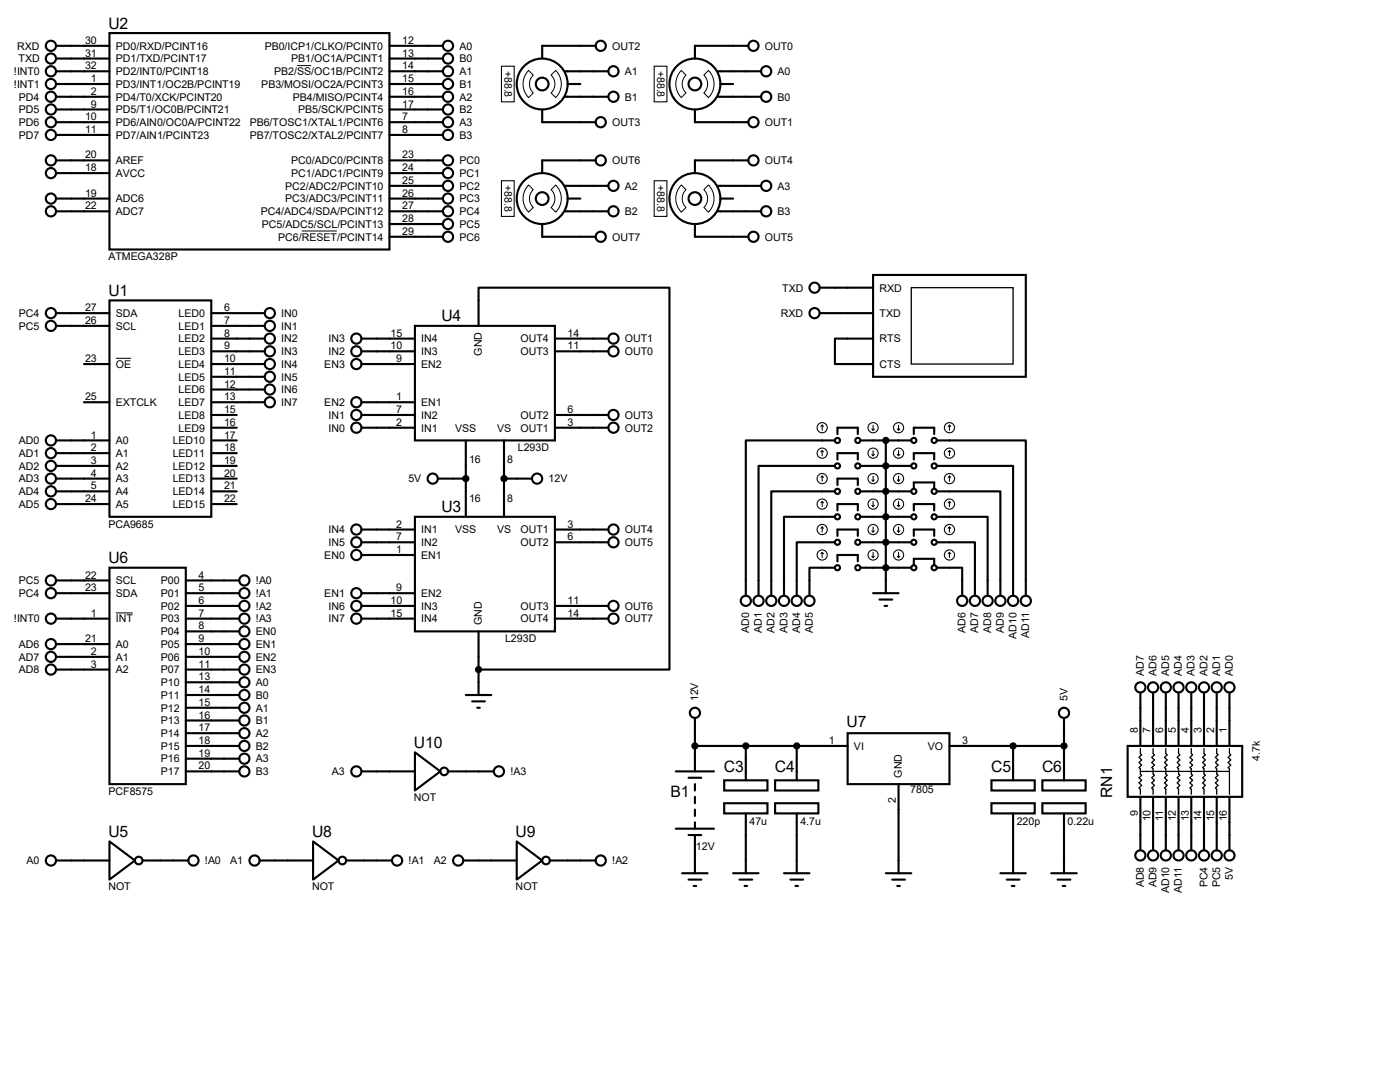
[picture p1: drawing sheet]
<svg xmlns="http://www.w3.org/2000/svg" width="279mm" height="216mm" viewBox="0 0 279 216" stroke-linecap="round" stroke-linejoin="round" font-family="sans-serif">
<g fill="none" stroke="#000" stroke-width=".42">
<path d="M11.2 9.1h10.6M11.2 14.2h10.6M11.2 19.3h10.6M11.2 16.8h10.6M11.2 11.7h10.6M21.8 6.6h55.9v43.2h-55.9zM77.7 9.1h10.7M77.7 14.2h10.7M77.7 19.3h10.7M77.7 16.8h10.7M77.7 11.7h10.7M112.8 14.2h8.6"/>
<path d="M112.8 19.3h8.6M113.3 16.8h2.5M118.9 9.1h-10.7v2.6M143.3 14.2h8.6M143.3 19.3h8.6M143.8 16.8h2.5M149.4 9.1h-10.7v2.6M11.2 32h10.6M11.2 24.4h10.6M11.2 21.8h10.6M11.2 34.5h10.6M11.2 26.9h10.6"/>
<path d="M11.2 39.6h10.6M77.7 32h10.7M77.7 24.4h10.7M77.7 37.1h10.7M77.7 21.8h10.7M77.7 34.5h10.7M77.7 26.9h10.7M77.7 39.6h10.7M108.2 21.8v2.6h10.7M112.8 37.1h8.6M113.3 39.6h2.5M118.9 32h-10.7v2.5"/>
<path d="M138.7 21.8v2.6h10.7M143.3 37.1h8.6M143.8 39.6h2.5M149.4 32h-10.7v2.5M11.2 42.2h10.6M21.8 59.9h20.4v43.2h-20.4zM77.7 47.2h10.7M77.7 42.2h10.7M77.7 44.7h10.7M108.2 44.7v2.5h10.7M112.8 42.2h8.6M138.7 44.7v2.5h10.7"/>
<path d="M143.3 42.2h8.6M163.6 57.4h10.6M174.2 54.9h30.5v20.3h-30.5zM11.2 65h10.6M11.2 62.5h10.6M16.8 72.6h5M42.2 70.1h10.6M42.2 67.6h10.6M42.2 72.6h10.6M42.2 65h10.6M42.2 62.5h10.6M42.2 75.2h10.6"/>
<path d="M42.2 77.7h10.6M72.1 70.1h10.7M72.1 67.6h10.7M72.1 72.6h10.7M82.8 65h27.9v22.9h-27.9zM95.5 65v-7.6h38.1v76.2h-38.1M110.7 70.1h10.7M110.7 67.6h10.7M163.6 62.5h10.6M174.2 67.6h-7.6v5h7.6M11.2 95.5h10.6M11.2 87.9h10.6"/>
<path d="M11.2 90.4h10.6M11.2 93h10.6M11.2 98h10.6M16.8 80.3h5M42.2 85.3h5M42.2 82.8h5M42.2 80.3h10.6M42.2 95.5h5M42.2 87.9h5M42.2 90.4h5M42.2 93h5M42.2 98h5"/>
<path d="M72.1 85.3h10.7M72.1 82.8h10.7M72.1 80.3h10.7M87.4 95.5h5.6M93 87.9v15.2M100.6 95.5h5.6M100.6 87.9v15.2M110.7 85.3h10.7M110.7 82.8h10.7M166.6 98h-12.7v20.9M166.6 93h-15.2v25.9M166.6 87.9h-17.8v31"/>
<path d="M167.1 86.6v-1.3h4.1v1.3M167.1 96.8v-1.3h4.1v1.3M167.1 91.7v-1.3h4.1v1.3M171.7 87.9h10.2M171.7 93h10.2M171.7 98h10.2M176.8 87.9v30.5M182.4 86.6v-1.3h4v1.3M182.4 91.7v-1.3h4v1.3M182.4 97.5v-1.2h4v1.2M186.9 98h12.7v20.9M186.9 93h15.3v25.9"/>
<path d="M186.9 87.9h17.8v31M11.2 118.4h10.6M11.2 100.6h10.6M11.2 115.8h10.6M21.8 113.3h15.3v43.2h-15.3zM37.1 118.4h10.7M37.1 115.8h10.7M42.2 100.6h5M72.1 108.2h10.7M72.1 105.7h10.7M72.1 110.7h10.7M72.1 118.4h10.7"/>
<path d="M82.8 103.1h27.9v22.9h-27.9zM110.7 108.2h10.7M110.7 105.7h10.7M166.6 113.3h-5.1v5.6M166.6 108.2h-7.6v10.7M166.6 103.1h-10.1v15.8M167.1 106.9v-1.2h4.1v1.2M167.1 112v-1.3h4.1v1.3M167.1 101.9v-1.3h4.1v1.3M171.7 113.3h10.2M171.7 108.2h10.2M171.7 103.1h10.2"/>
<path d="M174.2 118.4h5.1M175.5 119.6h2.6M182.4 106.9v-1.2h4v1.2M182.4 101.9v-1.3h4v1.3M182.4 112.8v-1.3h4v1.3M186.9 113.3h5.1v5.6M186.9 108.2h7.7v10.7M186.9 103.1h10.2v15.8M11.2 123.4h10.6M11.2 128.5h10.6M11.2 131.1h10.6M11.2 133.6h10.6"/>
<path d="M37.1 120.9h10.7M37.1 123.4h10.7M37.1 128.5h10.7M37.1 131.1h10.7M37.1 133.6h10.7M37.1 126h10.7M37.1 136.1h10.7M37.1 138.7h10.7M72.1 120.9h10.7M72.1 123.4h10.7M93 138.7h5M94.2 140h2.6"/>
<path d="M95.5 126v12.7M110.7 120.9h10.7M110.7 123.4h10.7M176.5 120.9h.5M227.6 138.2v10.6M230.1 138.2v10.6M232.7 138.2v10.6M235.2 138.2v10.6M237.7 138.2v10.6M240.3 138.2v10.6M242.8 138.2v10.6M245.4 138.2v10.6"/>
<path d="M37.1 148.8h10.7M37.1 141.2h10.7M37.1 143.8h10.7M37.1 146.3h10.7M37.1 151.4h10.7M37.1 153.9h10.7M72.1 153.9h10.7M82.8 150.1l5.1 3.8-5.1 3.8zM89.4 153.9h9.2M95.2 141.2h.6M134.9 153.9h7.6M137.4 155.2h2.6"/>
<path d="M138.7 148.8h30.5M138.7 143.3v10.6M138.7 156.5v1.2M138.7 159v1.3M144.5 155.7h8.7v2h-8.7zM148.8 148.8v6.9M154.7 155.7h8.6v2h-8.6zM159 148.8v6.9M169.2 146.3h20.3v10.2h-20.3zM179.3 156.5v17.7M189.5 148.8h22.8M197.9 155.7h8.6v2h-8.6z"/>
<path d="M202.2 148.8v6.9M208 155.7h8.7v2h-8.7zM212.3 143.3v12.4M225 148.8h22.9v10.2h-22.9zM227.6 159v10.7M230.1 159v10.7M232.7 159v10.7M235.2 159v10.7M237.7 159v10.7M240.3 159v10.7M242.8 159v10.7M245.4 159v10.7"/>
<path d="M11.2 171.7h10.6M21.8 167.9l5.1 3.8-5.1 3.8zM28.4 171.7h9.2M51.8 171.7h10.7M62.5 167.9l5.1 3.8-5.1 3.8zM69.1 171.7h9.1M92.5 171.7h10.6M103.1 167.9l5.1 3.8-5.1 3.8zM109.7 171.7h9.2M134.9 165.4h7.6M136.1 174.2h5.1M137.4 175.5h2.6"/>
<path d="M137.4 166.6h2.6M138.4 176.8h.5M138.7 161.5v1.3M138.7 164.1v1.3M138.7 166.6v7.6M144.5 160.3h8.7v2h-8.7zM146.3 174.2h5.1M147.6 175.5h2.5M148.6 176.8h.5M148.8 162.3v11.9M154.7 160.3h8.6v2h-8.6zM156.5 174.2h5"/>
<path d="M157.7 175.5h2.6M158.7 176.8h.6M159 162.3v11.9M176.8 174.2h5.1M178.1 175.5h2.5M179.1 176.8h.5M197.9 160.3h8.6v2h-8.6zM199.6 174.2h5.1M200.9 175.5h2.6M201.9 176.8h.5M202.2 162.3v11.9M208 160.3h8.7v2h-8.7z"/>
<path d="M209.8 174.2h5.1M211.1 175.5h2.5M212.1 176.8h.5M212.3 162.3v11.9"/>
<circle cx="10.2" cy="14.2" r="1.02"/>
<circle cx="10.2" cy="19.3" r="1.02"/>
<circle cx="10.2" cy="9.1" r="1.02"/>
<circle cx="10.2" cy="11.7" r="1.02"/>
<circle cx="10.2" cy="16.8" r="1.02"/>
<circle cx="89.4" cy="9.1" r="1.02"/>
<circle cx="89.4" cy="11.7" r="1.02"/>
<circle cx="89.4" cy="14.2" r="1.02"/>
<circle cx="89.4" cy="16.8" r="1.02"/>
<circle cx="89.4" cy="19.3" r="1.02"/>
<circle cx="108.2" cy="16.8" r="5.1"/>
<circle cx="108.2" cy="16.8" r="1.27"/>
<circle cx="119.9" cy="9.1" r="1.02"/>
<circle cx="122.4" cy="14.2" r="1.02"/>
<circle cx="122.4" cy="19.3" r="1.02"/>
<circle cx="138.7" cy="16.8" r="5.1"/>
<circle cx="138.7" cy="16.8" r="1.27"/>
<circle cx="150.4" cy="9.1" r="1.02"/>
<circle cx="152.9" cy="14.2" r="1.02"/>
<circle cx="152.9" cy="19.3" r="1.02"/>
<circle cx="10.2" cy="32" r="1.02"/>
<circle cx="10.2" cy="34.5" r="1.02"/>
<circle cx="10.2" cy="39.6" r="1.02"/>
<circle cx="10.2" cy="21.8" r="1.02"/>
<circle cx="10.2" cy="24.4" r="1.02"/>
<circle cx="10.2" cy="26.9" r="1.02"/>
<circle cx="89.4" cy="21.8" r="1.02"/>
<circle cx="89.4" cy="24.4" r="1.02"/>
<circle cx="89.4" cy="34.5" r="1.02"/>
<circle cx="89.4" cy="32" r="1.02"/>
<circle cx="89.4" cy="39.6" r="1.02"/>
<circle cx="89.4" cy="37.1" r="1.02"/>
<circle cx="89.4" cy="26.9" r="1.02"/>
<circle cx="108.2" cy="39.6" r="5.1"/>
<circle cx="108.2" cy="39.6" r="1.27"/>
<circle cx="119.9" cy="24.4" r="1.02"/>
<circle cx="119.9" cy="32" r="1.02"/>
<circle cx="122.4" cy="37.1" r="1.02"/>
<circle cx="138.7" cy="39.6" r="5.1"/>
<circle cx="138.7" cy="39.6" r="1.27"/>
<circle cx="150.4" cy="32" r="1.02"/>
<circle cx="150.4" cy="24.4" r="1.02"/>
<circle cx="152.9" cy="37.1" r="1.02"/>
<circle cx="10.2" cy="42.2" r="1.02"/>
<circle cx="89.4" cy="44.7" r="1.02"/>
<circle cx="89.4" cy="47.2" r="1.02"/>
<circle cx="89.4" cy="42.2" r="1.02"/>
<circle cx="119.9" cy="47.2" r="1.02"/>
<circle cx="122.4" cy="42.2" r="1.02"/>
<circle cx="150.4" cy="47.2" r="1.02"/>
<circle cx="152.9" cy="42.2" r="1.02"/>
<circle cx="162.6" cy="57.4" r="1.02"/>
<circle cx="10.2" cy="62.5" r="1.02"/>
<circle cx="10.2" cy="65" r="1.02"/>
<circle cx="53.8" cy="72.6" r="1.02"/>
<circle cx="53.8" cy="75.2" r="1.02"/>
<circle cx="53.8" cy="65" r="1.02"/>
<circle cx="53.8" cy="67.6" r="1.02"/>
<circle cx="53.8" cy="70.1" r="1.02"/>
<circle cx="53.8" cy="77.7" r="1.02"/>
<circle cx="53.8" cy="62.5" r="1.02"/>
<circle cx="71.1" cy="72.6" r="1.02"/>
<circle cx="71.1" cy="67.6" r="1.02"/>
<circle cx="71.1" cy="70.1" r="1.02"/>
<circle cx="122.4" cy="67.6" r="1.02"/>
<circle cx="122.4" cy="70.1" r="1.02"/>
<circle cx="162.6" cy="62.5" r="1.02"/>
<circle cx="10.2" cy="98" r="1.02"/>
<circle cx="10.2" cy="95.5" r="1.02"/>
<circle cx="10.2" cy="90.4" r="1.02"/>
<circle cx="10.2" cy="93" r="1.02"/>
<circle cx="10.2" cy="87.9" r="1.02"/>
<circle cx="53.8" cy="80.3" r="1.02"/>
<circle cx="71.1" cy="85.3" r="1.02"/>
<circle cx="71.1" cy="80.3" r="1.02"/>
<circle cx="71.1" cy="82.8" r="1.02"/>
<circle cx="86.4" cy="95.5" r="1.02"/>
<circle cx="107.2" cy="95.5" r="1.02"/>
<circle cx="122.4" cy="85.3" r="1.02"/>
<circle cx="122.4" cy="82.8" r="1.02"/>
<circle cx="167.1" cy="98" r=".51"/>
<circle cx="167.1" cy="87.9" r=".51"/>
<circle cx="167.1" cy="93" r=".51"/>
<circle cx="171.2" cy="93" r=".51"/>
<circle cx="171.2" cy="87.9" r=".51"/>
<circle cx="171.2" cy="98" r=".51"/>
<circle cx="182.4" cy="93" r=".51"/>
<circle cx="182.4" cy="87.9" r=".51"/>
<circle cx="182.4" cy="98" r=".51"/>
<circle cx="186.4" cy="87.9" r=".51"/>
<circle cx="186.4" cy="98" r=".51"/>
<circle cx="186.4" cy="93" r=".51"/>
<circle cx="10.2" cy="118.4" r="1.02"/>
<circle cx="10.2" cy="115.8" r="1.02"/>
<circle cx="10.2" cy="100.6" r="1.02"/>
<circle cx="48.8" cy="115.8" r="1.02"/>
<circle cx="48.8" cy="118.4" r="1.02"/>
<circle cx="71.1" cy="105.7" r="1.02"/>
<circle cx="71.1" cy="110.7" r="1.02"/>
<circle cx="71.1" cy="118.4" r="1.02"/>
<circle cx="71.1" cy="108.2" r="1.02"/>
<circle cx="122.4" cy="105.7" r="1.02"/>
<circle cx="122.4" cy="108.2" r="1.02"/>
<circle cx="148.8" cy="119.9" r="1.02"/>
<circle cx="151.4" cy="119.9" r="1.02"/>
<circle cx="153.9" cy="119.9" r="1.02"/>
<circle cx="156.5" cy="119.9" r="1.02"/>
<circle cx="159" cy="119.9" r="1.02"/>
<circle cx="161.5" cy="119.9" r="1.02"/>
<circle cx="167.1" cy="113.3" r=".51"/>
<circle cx="167.1" cy="108.2" r=".51"/>
<circle cx="167.1" cy="103.1" r=".51"/>
<circle cx="171.2" cy="103.1" r=".51"/>
<circle cx="171.2" cy="113.3" r=".51"/>
<circle cx="171.2" cy="108.2" r=".51"/>
<circle cx="182.4" cy="113.3" r=".51"/>
<circle cx="182.4" cy="103.1" r=".51"/>
<circle cx="182.4" cy="108.2" r=".51"/>
<circle cx="186.4" cy="113.3" r=".51"/>
<circle cx="186.4" cy="103.1" r=".51"/>
<circle cx="186.4" cy="108.2" r=".51"/>
<circle cx="192" cy="119.9" r="1.02"/>
<circle cx="194.6" cy="119.9" r="1.02"/>
<circle cx="197.1" cy="119.9" r="1.02"/>
<circle cx="199.6" cy="119.9" r="1.02"/>
<circle cx="202.2" cy="119.9" r="1.02"/>
<circle cx="204.7" cy="119.9" r="1.02"/>
<circle cx="10.2" cy="123.4" r="1.02"/>
<circle cx="10.2" cy="133.6" r="1.02"/>
<circle cx="10.2" cy="131.1" r="1.02"/>
<circle cx="10.2" cy="128.5" r="1.02"/>
<circle cx="48.8" cy="120.9" r="1.02"/>
<circle cx="48.8" cy="131.1" r="1.02"/>
<circle cx="48.8" cy="133.6" r="1.02"/>
<circle cx="48.8" cy="126" r="1.02"/>
<circle cx="48.8" cy="123.4" r="1.02"/>
<circle cx="48.8" cy="138.7" r="1.02"/>
<circle cx="48.8" cy="128.5" r="1.02"/>
<circle cx="48.8" cy="136.1" r="1.02"/>
<circle cx="71.1" cy="120.9" r="1.02"/>
<circle cx="71.1" cy="123.4" r="1.02"/>
<circle cx="122.4" cy="120.9" r="1.02"/>
<circle cx="122.4" cy="123.4" r="1.02"/>
<circle cx="227.6" cy="137.2" r="1.02"/>
<circle cx="230.1" cy="137.2" r="1.02"/>
<circle cx="232.7" cy="137.2" r="1.02"/>
<circle cx="235.2" cy="137.2" r="1.02"/>
<circle cx="237.7" cy="137.2" r="1.02"/>
<circle cx="240.3" cy="137.2" r="1.02"/>
<circle cx="242.8" cy="137.2" r="1.02"/>
<circle cx="245.4" cy="137.2" r="1.02"/>
<circle cx="48.8" cy="141.2" r="1.02"/>
<circle cx="48.8" cy="148.8" r="1.02"/>
<circle cx="48.8" cy="151.4" r="1.02"/>
<circle cx="48.8" cy="153.9" r="1.02"/>
<circle cx="48.8" cy="143.8" r="1.02"/>
<circle cx="48.8" cy="146.3" r="1.02"/>
<circle cx="71.1" cy="153.9" r="1.02"/>
<circle cx="88.6" cy="153.9" r=".76"/>
<circle cx="99.6" cy="153.9" r="1.02"/>
<circle cx="138.7" cy="142.2" r="1.02"/>
<circle cx="212.3" cy="142.2" r="1.02"/>
<circle cx="10.2" cy="171.7" r="1.02"/>
<circle cx="27.7" cy="171.7" r=".76"/>
<circle cx="38.6" cy="171.7" r="1.02"/>
<circle cx="50.8" cy="171.7" r="1.02"/>
<circle cx="68.3" cy="171.7" r=".76"/>
<circle cx="79.2" cy="171.7" r="1.02"/>
<circle cx="91.4" cy="171.7" r="1.02"/>
<circle cx="109" cy="171.7" r=".76"/>
<circle cx="119.9" cy="171.7" r="1.02"/>
<circle cx="227.6" cy="170.7" r="1.02"/>
<circle cx="230.1" cy="170.7" r="1.02"/>
<circle cx="232.7" cy="170.7" r="1.02"/>
<circle cx="235.2" cy="170.7" r="1.02"/>
<circle cx="237.7" cy="170.7" r="1.02"/>
<circle cx="240.3" cy="170.7" r="1.02"/>
<circle cx="242.8" cy="170.7" r="1.02"/>
<circle cx="245.4" cy="170.7" r="1.02"/>
</g>
<path d="M59.3 13.1h2.8M105.5 14.1l.9 .9a2.46 2.46 0 0 0 0 3.5l-.9 1a3.9 3.9 0 0 1 0-5.4zM110.9 14.1a3.9 3.9 0 0 1 0 5.4l-.9-1a2.46 2.46 0 0 0 0-3.5zM136 14.1l.9 .9a2.46 2.46 0 0 0 0 3.5l-.9 1a3.9 3.9 0 0 1 0-5.4zM141.4 14.1a3.9 3.9 0 0 1 0 5.4l-.9-1a2.46 2.46 0 0 0 0-3.5zM105.5 36.9l.9 .9a2.46 2.46 0 0 0 0 3.6l-.9 .9a3.9 3.9 0 0 1 0-5.4zM110.9 36.9a3.9 3.9 0 0 1 0 5.4l-.9-.9a2.46 2.46 0 0 0 0-3.6zM136 36.9l.9 .9a2.46 2.46 0 0 0 0 3.6l-.9 .9a3.9 3.9 0 0 1 0-5.4zM141.4 36.9a3.9 3.9 0 0 1 0 5.4l-.9-.9a2.46 2.46 0 0 0 0-3.6zM60.2 46.1h7M23.1 71.5h3.1M23.1 122.3h3.4" fill="none" stroke="#000" stroke-width=".2"/>
<g fill="none" stroke="#000" stroke-width=".21">
<path d="M100.1 13.2h2.5v7.1h-2.5zM130.6 13.2h2.5v7.1h-2.5zM100.1 36.1h2.5v7.1h-2.5zM130.6 36.1h2.5v7.1h-2.5zM164.1 84.8v1.1M164.1 89.9v1M164.1 95v1M164.1 95l-.3 .2M164.1 95l.2 .2M164.1 89.9l-.3 .3M164.1 89.9l.2 .3M164.1 84.8l-.3 .3"/>
<path d="M164.1 84.8l.2 .3M174 95.8l.2 .2M174 90.7l.2 .2M174 85.6l.2 .3M174.2 84.8v1.1M174.2 89.9v1M174.2 95v1M174.5 95.8l-.3 .2M174.5 90.7l-.3 .2M174.5 85.6l-.3 .3M179.1 95.8l.2 .2M179.1 90.7l.2 .2"/>
<path d="M179.1 85.6l.2 .3M179.3 84.8v1.1M179.3 89.9v1M179.3 95v1M179.6 95.8l-.3 .2M179.6 90.7l-.3 .2M179.6 85.6l-.3 .3M189.5 84.8l-.3 .3M189.5 84.8v1.1M189.5 89.9v1M189.5 95v1M189.5 95l.2 .2"/>
<path d="M189.5 95l-.3 .2M189.5 89.9l.2 .3M189.5 89.9l-.3 .3M189.5 84.8l.2 .3M164.1 110.2l-.3 .3M164.1 110.2l.2 .3M164.1 100.1v1M164.1 105.2v1M164.1 110.2v1.1M164.1 105.2l-.3 .2M164.1 105.2l.2 .2M164.1 100.1l-.3 .2"/>
<path d="M164.1 100.1l.2 .2M174 111l.2 .3M174 105.9l.2 .3M174 100.8l.2 .3M174.2 100.1v1M174.2 105.2v1M174.2 110.2v1.1M174.5 111l-.3 .3M174.5 105.9l-.3 .3M174.5 100.8l-.3 .3M179.1 111l.2 .3M179.1 105.9l.2 .3"/>
<path d="M179.1 100.8l.2 .3M179.3 100.1v1M179.3 105.2v1M179.3 110.2v1.1M179.6 105.9l-.3 .3M179.6 100.8l-.3 .3M179.6 111l-.3 .3M189.5 110.2l.2 .3M189.5 110.2l-.3 .3M189.5 100.1v1M189.5 105.2v1M189.5 110.2v1.1"/>
<path d="M189.5 105.2l.2 .2M189.5 105.2l-.3 .2M189.5 100.1l.2 .2M189.5 100.1l-.3 .2"/>
<circle cx="164.1" cy="85.3" r="1.02"/>
<circle cx="164.1" cy="90.4" r="1.02"/>
<circle cx="164.1" cy="95.5" r="1.02"/>
<circle cx="174.2" cy="85.3" r="1.02"/>
<circle cx="174.2" cy="90.4" r="1.02"/>
<circle cx="174.2" cy="95.5" r="1.02"/>
<circle cx="179.3" cy="85.3" r="1.02"/>
<circle cx="179.3" cy="90.4" r="1.02"/>
<circle cx="179.3" cy="95.5" r="1.02"/>
<circle cx="189.5" cy="85.3" r="1.02"/>
<circle cx="189.5" cy="95.5" r="1.02"/>
<circle cx="189.5" cy="90.4" r="1.02"/>
<circle cx="164.1" cy="105.7" r="1.02"/>
<circle cx="164.1" cy="100.6" r="1.02"/>
<circle cx="164.1" cy="110.7" r="1.02"/>
<circle cx="174.2" cy="105.7" r="1.02"/>
<circle cx="174.2" cy="110.7" r="1.02"/>
<circle cx="174.2" cy="100.6" r="1.02"/>
<circle cx="179.3" cy="105.7" r="1.02"/>
<circle cx="179.3" cy="110.7" r="1.02"/>
<circle cx="179.3" cy="100.6" r="1.02"/>
<circle cx="189.5" cy="105.7" r="1.02"/>
<circle cx="189.5" cy="100.6" r="1.02"/>
<circle cx="189.5" cy="110.7" r="1.02"/>
</g>
<g fill="#000" stroke="#000" stroke-width=".42">
<circle cx="93" cy="95.5" r=".51"/>
<circle cx="100.6" cy="95.5" r=".51"/>
<circle cx="176.8" cy="98" r=".51"/>
<circle cx="176.8" cy="87.9" r=".51"/>
<circle cx="176.8" cy="93" r=".51"/>
<circle cx="176.8" cy="108.2" r=".51"/>
<circle cx="176.8" cy="113.3" r=".51"/>
<circle cx="176.8" cy="103.1" r=".51"/>
<circle cx="95.5" cy="133.6" r=".51"/>
<circle cx="138.7" cy="148.8" r=".51"/>
<circle cx="148.8" cy="148.8" r=".51"/>
<circle cx="159" cy="148.8" r=".51"/>
<circle cx="202.2" cy="148.8" r=".51"/>
<circle cx="212.3" cy="148.8" r=".51"/>
</g>
<path d="M181.9 57.4h20.3v15.2h-20.3zM227.6 149.4v1l.2 .2-.5 .5 .5 .5-.5 .5 .5 .6-.5 .5 .3 .2v1l.2 .3-.5 .5 .5 .5-.5 .5 .5 .5-.5 .5 .3 .3v1M227.6 153.9h17.8M230.1 149.4v1l.3 .2-.5 .5 .5 .5-.5 .5 .5 .6-.5 .5 .2 .2v1l.3 .3-.5 .5 .5 .5-.5 .5 .5 .5-.5 .5 .2 .3v1M232.7 149.4v1l.2 .2-.5 .5 .5 .5-.5 .5 .5 .6-.5 .5 .3 .2v1l.2 .3-.5 .5 .5 .5-.5 .5 .5 .5-.5 .5 .3 .3v1M235.2 149.4v1l.3 .2-.6 .5 .6 .5-.6 .5 .6 .6-.6 .5 .3 .2v1l.3 .3-.6 .5 .6 .5-.6 .5 .6 .5-.6 .5 .3 .3v1M237.7 149.4v1l.3 .2-.5 .5 .5 .5-.5 .5 .5 .6-.5 .5 .2 .2v1l.3 .3-.5 .5 .5 .5-.5 .5 .5 .5-.5 .5 .2 .3v1M240.3 149.4v1l.2 .2-.5 .5 .5 .5-.5 .5 .5 .6-.5 .5 .3 .2v1l.2 .3-.5 .5 .5 .5-.5 .5 .5 .5-.5 .5 .3 .3v1M242.8 149.4v1l.3 .2-.5 .5 .5 .5-.5 .5 .5 .6-.5 .5 .2 .2v1l.3 .3-.5 .5 .5 .5-.5 .5 .5 .5-.5 .5 .2 .3v1M245.4 149.4v1l.2 .2-.5 .5 .5 .5-.5 .5 .5 .6-.5 .5 .3 .2v5.1" fill="none" stroke="#000" stroke-width=".25"/>
<g font-size="3.1">
<text x="21.6" y="5.7">U2</text>
<text x="21.6" y="59.1">U1</text>
<text x="88.1" y="64.1">U4</text>
<text x="88.1" y="102.2">U3</text>
<text x="21.6" y="112.4">U6</text>
<text x="82.6" y="149.2">U10</text>
<text x="169" y="145.1">U7</text>
<text x="144.5" y="154">C3</text>
<text x="154.6" y="154">C4</text>
<text x="197.8" y="154">C5</text>
<text x="208" y="154">C6</text>
<text x="133.8" y="159.1">B1</text>
<text x="222" y="159.2" transform="rotate(-90 222 159.2)">RN1</text>
<text x="21.6" y="167">U5</text>
<text x="62.3" y="167">U8</text>
<text x="102.9" y="167">U9</text>
</g>
<g font-size="2.1">
<text x="3.4" y="9.9">RXD</text>
<text x="17" y="11.3">31</text>
<text x="17" y="8.8">30</text>
<text x="23.1" y="9.9">PD0/RXD/PCINT16</text>
<text x="52.8" y="9.9">PB0/ICP1/CLKO/PCINT0</text>
<text x="80.3" y="8.8">12</text>
<text x="80.3" y="11.3">13</text>
<text x="91.7" y="9.9">A0</text>
<text x="122.2" y="9.9">OUT2</text>
<text x="152.7" y="9.9">OUT0</text>
<text x="2.8" y="17.5">!INT1</text>
<text x="2.8" y="15">!INT0</text>
<text x="3.7" y="12.4">TXD</text>
<text x="17" y="13.8">32</text>
<text x="18.1" y="16.4">1</text>
<text x="23.1" y="17.5">PD3/INT1/OC2B/PCINT19</text>
<text x="23.1" y="15">PD2/INT0/PCINT18</text>
<text x="23.1" y="12.4">PD1/TXD/PCINT17</text>
<text x="52.2" y="17.5">PB3/MOSI/OC2A/PCINT3</text>
<text x="54.7" y="15">PB2/SS/OC1B/PCINT2</text>
<text x="58.1" y="12.4">PB1/OC1A/PCINT1</text>
<text x="80.3" y="16.4">15</text>
<text x="80.3" y="13.8">14</text>
<text x="91.7" y="12.4">B0</text>
<text x="91.7" y="17.5">B1</text>
<text x="91.7" y="15">A1</text>
<text x="100.7" y="14.1" transform="rotate(90 100.7 14.1)">+88.8</text>
<text x="124.7" y="15">A1</text>
<text x="131.1" y="14.1" transform="rotate(90 131.1 14.1)">+88.8</text>
<text x="155.2" y="15">A0</text>
<text x="3.8" y="22.6">PD5</text>
<text x="3.8" y="20.1">PD4</text>
<text x="18.1" y="21.5">9</text>
<text x="18.1" y="18.9">2</text>
<text x="23.1" y="22.6">PD5/T1/OC0B/PCINT21</text>
<text x="23.1" y="20.1">PD4/T0/XCK/PCINT20</text>
<text x="58.5" y="20.1">PB4/MISO/PCINT4</text>
<text x="59.5" y="22.6">PB5/SCK/PCINT5</text>
<text x="80.3" y="18.9">16</text>
<text x="80.3" y="21.5">17</text>
<text x="91.7" y="20.1">A2</text>
<text x="91.7" y="22.6">B2</text>
<text x="124.7" y="20.1">B1</text>
<text x="155.2" y="20.1">B0</text>
<text x="3.8" y="25.1">PD6</text>
<text x="3.8" y="27.7">PD7</text>
<text x="17" y="24">10</text>
<text x="17" y="26.5">11</text>
<text x="23.1" y="25.1">PD6/AIN0/OC0A/PCINT22</text>
<text x="23.1" y="27.7">PD7/AIN1/PCINT23</text>
<text x="49.8" y="27.7">PB7/TOSC2/XTAL2/PCINT7</text>
<text x="49.8" y="25.1">PB6/TOSC1/XTAL1/PCINT6</text>
<text x="80.3" y="26.5">8</text>
<text x="80.3" y="24">7</text>
<text x="91.7" y="27.7">B3</text>
<text x="91.7" y="25.1">A3</text>
<text x="122.2" y="25.1">OUT3</text>
<text x="152.7" y="25.1">OUT1</text>
<text x="17" y="34.2">18</text>
<text x="17" y="31.6">20</text>
<text x="23.1" y="35.3">AVCC</text>
<text x="23.1" y="32.8">AREF</text>
<text x="58.1" y="35.3">PC1/ADC1/PCINT9</text>
<text x="58.1" y="32.8">PC0/ADC0/PCINT8</text>
<text x="80.3" y="34.2">24</text>
<text x="80.3" y="31.6">23</text>
<text x="91.7" y="35.3">PC1</text>
<text x="91.7" y="32.8">PC0</text>
<text x="122.2" y="32.8">OUT6</text>
<text x="152.7" y="32.8">OUT4</text>
<text x="17" y="39.2">19</text>
<text x="17" y="41.8">22</text>
<text x="23.1" y="40.4">ADC6</text>
<text x="56.9" y="40.4">PC3/ADC3/PCINT11</text>
<text x="56.9" y="37.8">PC2/ADC2/PCINT10</text>
<text x="80.3" y="41.8">27</text>
<text x="80.3" y="39.2">26</text>
<text x="80.3" y="36.7">25</text>
<text x="91.7" y="40.4">PC3</text>
<text x="91.7" y="37.8">PC2</text>
<text x="100.7" y="37" transform="rotate(90 100.7 37)">+88.8</text>
<text x="124.7" y="37.8">A2</text>
<text x="131.1" y="37" transform="rotate(90 131.1 37)">+88.8</text>
<text x="155.2" y="37.8">A3</text>
<text x="23.1" y="42.9">ADC7</text>
<text x="52" y="42.9">PC4/ADC4/SDA/PCINT12</text>
<text x="52.3" y="45.5">PC5/ADC5/SCL/PCINT13</text>
<text x="80.3" y="46.9">29</text>
<text x="80.3" y="44.3">28</text>
<text x="91.7" y="45.5">PC5</text>
<text x="91.7" y="42.9">PC4</text>
<text x="124.7" y="42.9">B2</text>
<text x="155.2" y="42.9">B3</text>
<text x="21.6" y="51.9">ATMEGA328P</text>
<text x="55.5" y="48">PC6/RESET/PCINT14</text>
<text x="91.7" y="48">PC6</text>
<text x="122.2" y="48">OUT7</text>
<text x="152.7" y="48">OUT5</text>
<text x="156.1" y="58.2">TXD</text>
<text x="175.5" y="58.2">RXD</text>
<text x="3.8" y="65.8">PC5</text>
<text x="3.8" y="63.2">PC4</text>
<text x="17" y="62.1">27</text>
<text x="17" y="64.6">26</text>
<text x="23.1" y="63.2">SDA</text>
<text x="23.1" y="65.8">SCL</text>
<text x="35.6" y="63.2">LED0</text>
<text x="35.6" y="65.8">LED1</text>
<text x="44.7" y="62.1">6</text>
<text x="44.7" y="64.6">7</text>
<text x="56.1" y="63.2">IN0</text>
<text x="56.1" y="65.8">IN1</text>
<text x="155.8" y="63.2">RXD</text>
<text x="175.5" y="63.2">TXD</text>
<text x="35.6" y="68.3">LED2</text>
<text x="35.6" y="70.9">LED3</text>
<text x="44.7" y="67.2">8</text>
<text x="44.7" y="69.7">9</text>
<text x="56.1" y="68.3">IN2</text>
<text x="56.1" y="70.9">IN3</text>
<text x="65.6" y="70.9">IN2</text>
<text x="65.6" y="68.3">IN3</text>
<text x="77.9" y="69.7">10</text>
<text x="77.9" y="67.2">15</text>
<text x="84.1" y="70.9">IN3</text>
<text x="84.1" y="68.3">IN4</text>
<text x="96.2" y="70.9" transform="rotate(-90 96.2 70.9)">GND</text>
<text x="103.9" y="70.9">OUT3</text>
<text x="103.9" y="68.3">OUT4</text>
<text x="113.3" y="69.7">11</text>
<text x="113.3" y="67.2">14</text>
<text x="124.7" y="70.9">OUT0</text>
<text x="124.7" y="68.3">OUT1</text>
<text x="175.5" y="68.3">RTS</text>
<text x="17" y="72.3">23</text>
<text x="23.1" y="73.4">OE</text>
<text x="35.6" y="73.4">LED4</text>
<text x="35.6" y="75.9">LED5</text>
<text x="44.7" y="72.3">10</text>
<text x="44.7" y="74.8">11</text>
<text x="44.7" y="77.3">12</text>
<text x="56.1" y="73.4">IN4</text>
<text x="56.1" y="75.9">IN5</text>
<text x="64.7" y="73.4">EN3</text>
<text x="79.1" y="72.3">9</text>
<text x="84.1" y="73.4">EN2</text>
<text x="175.5" y="73.4">CTS</text>
<text x="17" y="79.9">25</text>
<text x="23.1" y="81">EXTCLK</text>
<text x="35.6" y="78.5">LED6</text>
<text x="35.6" y="81">LED7</text>
<text x="35.6" y="83.6">LED8</text>
<text x="44.7" y="79.9">13</text>
<text x="44.7" y="82.4">15</text>
<text x="56.1" y="78.5">IN6</text>
<text x="56.1" y="81">IN7</text>
<text x="64.7" y="81">EN2</text>
<text x="65.6" y="83.6">IN1</text>
<text x="79.1" y="82.4">7</text>
<text x="79.1" y="79.9">1</text>
<text x="84.1" y="83.6">IN2</text>
<text x="84.1" y="81">EN1</text>
<text x="103.9" y="83.6">OUT2</text>
<text x="113.3" y="82.4">6</text>
<text x="124.7" y="83.6">OUT3</text>
<text x="3.8" y="88.6">AD0</text>
<text x="18.1" y="87.5">1</text>
<text x="23.1" y="88.6">A0</text>
<text x="34.5" y="88.6">LED10</text>
<text x="35.6" y="86.1">LED9</text>
<text x="44.7" y="85">16</text>
<text x="44.7" y="87.5">17</text>
<text x="65.6" y="86.1">IN0</text>
<text x="79.1" y="85">2</text>
<text x="84.1" y="86.1">IN1</text>
<text x="90.8" y="86.2">VSS</text>
<text x="99.2" y="86.2">VS</text>
<text x="103.9" y="86.1">OUT1</text>
<text x="113.3" y="85">3</text>
<text x="124.7" y="86.1">OUT2</text>
<text x="3.8" y="91.2">AD1</text>
<text x="3.8" y="93.7">AD2</text>
<text x="18.1" y="90">2</text>
<text x="18.1" y="92.6">3</text>
<text x="18.1" y="95.1">4</text>
<text x="23.1" y="91.2">A1</text>
<text x="23.1" y="93.7">A2</text>
<text x="34.5" y="91.2">LED11</text>
<text x="34.5" y="93.7">LED12</text>
<text x="44.7" y="90">18</text>
<text x="44.7" y="92.6">19</text>
<text x="44.7" y="95.1">20</text>
<text x="93.6" y="92.4">16</text>
<text x="101.2" y="92.4">8</text>
<text x="103.3" y="90">L293D</text>
<text x="3.8" y="96.3">AD3</text>
<text x="3.8" y="98.8">AD4</text>
<text x="3.8" y="101.3">AD5</text>
<text x="17" y="100.2">24</text>
<text x="18.1" y="97.7">5</text>
<text x="23.1" y="98.8">A4</text>
<text x="23.1" y="96.3">A3</text>
<text x="23.1" y="101.3">A5</text>
<text x="34.5" y="96.3">LED13</text>
<text x="34.5" y="98.8">LED14</text>
<text x="34.5" y="101.3">LED15</text>
<text x="44.7" y="97.7">21</text>
<text x="44.7" y="100.2">22</text>
<text x="81.5" y="96.3">5V</text>
<text x="93.6" y="100.2">16</text>
<text x="101.2" y="100.2">8</text>
<text x="109.5" y="96.3">12V</text>
<text x="21.6" y="105.3">PCA9685</text>
<text x="65.6" y="106.4">IN4</text>
<text x="79.1" y="105.3">2</text>
<text x="79.1" y="107.8">7</text>
<text x="84.1" y="106.4">IN1</text>
<text x="90.8" y="106.3">VSS</text>
<text x="99.2" y="106.3">VS</text>
<text x="103.9" y="106.4">OUT1</text>
<text x="113.3" y="105.3">3</text>
<text x="113.3" y="107.8">6</text>
<text x="124.7" y="106.4">OUT4</text>
<text x="64.7" y="111.5">EN0</text>
<text x="65.6" y="109">IN5</text>
<text x="79.1" y="110.4">1</text>
<text x="84.1" y="109">IN2</text>
<text x="84.1" y="111.5">EN1</text>
<text x="103.9" y="109">OUT2</text>
<text x="124.7" y="109">OUT5</text>
<text x="3.8" y="116.6">PC5</text>
<text x="3.8" y="119.1">PC4</text>
<text x="17" y="115.4">22</text>
<text x="17" y="118">23</text>
<text x="23.1" y="116.6">SCL</text>
<text x="23.1" y="119.1">SDA</text>
<text x="32.1" y="116.6">P00</text>
<text x="32.1" y="119.1">P01</text>
<text x="39.6" y="115.4">4</text>
<text x="39.6" y="118">5</text>
<text x="51.1" y="116.6">!A0</text>
<text x="51.1" y="119.1">!A1</text>
<text x="64.7" y="119.1">EN1</text>
<text x="79.1" y="118">9</text>
<text x="84.1" y="119.1">EN2</text>
<text x="2.8" y="124.2">!INT0</text>
<text x="18.1" y="123.1">1</text>
<text x="23.1" y="124.2">INT</text>
<text x="32.1" y="121.7">P02</text>
<text x="32.1" y="124.2">P03</text>
<text x="39.6" y="120.5">6</text>
<text x="39.6" y="123.1">7</text>
<text x="39.6" y="125.6">8</text>
<text x="51.1" y="121.7">!A2</text>
<text x="51.1" y="124.2">!A3</text>
<text x="65.6" y="121.7">IN6</text>
<text x="65.6" y="124.2">IN7</text>
<text x="77.9" y="120.5">10</text>
<text x="77.9" y="123.1">15</text>
<text x="84.1" y="121.7">IN3</text>
<text x="84.1" y="124.2">IN4</text>
<text x="96.2" y="124.7" transform="rotate(-90 96.2 124.7)">GND</text>
<text x="103.9" y="121.7">OUT3</text>
<text x="103.9" y="124.2">OUT4</text>
<text x="113.3" y="120.5">11</text>
<text x="113.3" y="123.1">14</text>
<text x="124.7" y="121.7">OUT6</text>
<text x="124.7" y="124.2">OUT7</text>
<text x="3.8" y="129.3">AD6</text>
<text x="3.8" y="131.8">AD7</text>
<text x="17" y="128.1">21</text>
<text x="18.1" y="130.7">2</text>
<text x="23.1" y="129.3">A0</text>
<text x="23.1" y="131.8">A1</text>
<text x="32.1" y="126.7">P04</text>
<text x="32.1" y="129.3">P05</text>
<text x="32.1" y="131.8">P06</text>
<text x="39.6" y="128.1">9</text>
<text x="39.6" y="130.7">10</text>
<text x="51.1" y="126.7">EN0</text>
<text x="51.1" y="129.3">EN1</text>
<text x="51.1" y="131.8">EN2</text>
<text x="100.8" y="128.1">L293D</text>
<text x="149.5" y="126.3" transform="rotate(-90 149.5 126.3)">AD0</text>
<text x="152.1" y="126.3" transform="rotate(-90 152.1 126.3)">AD1</text>
<text x="154.6" y="126.3" transform="rotate(-90 154.6 126.3)">AD2</text>
<text x="157.1" y="126.3" transform="rotate(-90 157.1 126.3)">AD3</text>
<text x="159.7" y="126.3" transform="rotate(-90 159.7 126.3)">AD4</text>
<text x="162.2" y="126.3" transform="rotate(-90 162.2 126.3)">AD5</text>
<text x="192.7" y="126.3" transform="rotate(-90 192.7 126.3)">AD6</text>
<text x="195.2" y="126.3" transform="rotate(-90 195.2 126.3)">AD7</text>
<text x="197.8" y="126.3" transform="rotate(-90 197.8 126.3)">AD8</text>
<text x="200.3" y="126.3" transform="rotate(-90 200.3 126.3)">AD9</text>
<text x="202.9" y="127.4" transform="rotate(-90 202.9 127.4)">AD10</text>
<text x="205.4" y="127.3" transform="rotate(-90 205.4 127.3)">AD11</text>
<text x="3.8" y="134.4">AD8</text>
<text x="18.1" y="133.2">3</text>
<text x="23.1" y="134.4">A2</text>
<text x="32.1" y="134.4">P07</text>
<text x="32.1" y="136.9">P10</text>
<text x="39.6" y="133.2">11</text>
<text x="39.6" y="135.8">13</text>
<text x="51.1" y="134.4">EN3</text>
<text x="51.1" y="136.9">A0</text>
<text x="228.3" y="134.9" transform="rotate(-90 228.3 134.9)">AD7</text>
<text x="230.8" y="134.9" transform="rotate(-90 230.8 134.9)">AD6</text>
<text x="233.3" y="134.9" transform="rotate(-90 233.3 134.9)">AD5</text>
<text x="235.9" y="134.9" transform="rotate(-90 235.9 134.9)">AD4</text>
<text x="238.4" y="134.9" transform="rotate(-90 238.4 134.9)">AD3</text>
<text x="241" y="134.9" transform="rotate(-90 241 134.9)">AD2</text>
<text x="243.5" y="134.9" transform="rotate(-90 243.5 134.9)">AD1</text>
<text x="246" y="134.9" transform="rotate(-90 246 134.9)">AD0</text>
<text x="32.1" y="139.4">P11</text>
<text x="32.1" y="142">P12</text>
<text x="39.6" y="138.3">14</text>
<text x="39.6" y="140.8">15</text>
<text x="39.6" y="143.4">16</text>
<text x="51.1" y="139.4">B0</text>
<text x="51.1" y="142">A1</text>
<text x="139.4" y="140" transform="rotate(-90 139.4 140)">12V</text>
<text x="213" y="140" transform="rotate(-90 213 140)">5V</text>
<text x="32.1" y="144.5">P13</text>
<text x="32.1" y="147.1">P14</text>
<text x="32.1" y="149.6">P15</text>
<text x="39.6" y="145.9">17</text>
<text x="39.6" y="148.5">18</text>
<text x="51.1" y="144.5">B1</text>
<text x="51.1" y="147.1">A2</text>
<text x="51.1" y="149.6">B2</text>
<text x="165.4" y="148.5">1</text>
<text x="170.4" y="149.6">VI</text>
<text x="185.2" y="149.6">VO</text>
<text x="192" y="148.5">3</text>
<text x="227.1" y="146.3" transform="rotate(-90 227.1 146.3)">8</text>
<text x="229.6" y="146.3" transform="rotate(-90 229.6 146.3)">7</text>
<text x="232.2" y="146.3" transform="rotate(-90 232.2 146.3)">6</text>
<text x="234.7" y="146.3" transform="rotate(-90 234.7 146.3)">5</text>
<text x="237.2" y="146.3" transform="rotate(-90 237.2 146.3)">4</text>
<text x="239.8" y="146.3" transform="rotate(-90 239.8 146.3)">3</text>
<text x="242.3" y="146.3" transform="rotate(-90 242.3 146.3)">2</text>
<text x="244.9" y="146.3" transform="rotate(-90 244.9 146.3)">1</text>
<text x="32.1" y="152.1">P16</text>
<text x="32.1" y="154.7">P17</text>
<text x="39.6" y="151">19</text>
<text x="39.6" y="153.5">20</text>
<text x="51.1" y="152.1">A3</text>
<text x="51.1" y="154.7">B3</text>
<text x="66.3" y="154.7">A3</text>
<text x="101.9" y="154.7">!A3</text>
<text x="180" y="155.2" transform="rotate(-90 180 155.2)">GND</text>
<text x="251.4" y="151.8" transform="rotate(-90 251.4 151.8)">4.7k</text>
<text x="21.6" y="158.6">PCF8575</text>
<text x="82.6" y="159.9">NOT</text>
<text x="178.8" y="160.2" transform="rotate(-90 178.8 160.2)">2</text>
<text x="181.7" y="158.2">7805</text>
<text x="149.6" y="164.5">47u</text>
<text x="159.7" y="164.5">4.7u</text>
<text x="202.9" y="164.5">220p</text>
<text x="213.1" y="164.5">0.22u</text>
<text x="227.1" y="162.7" transform="rotate(-90 227.1 162.7)">9</text>
<text x="229.6" y="163.9" transform="rotate(-90 229.6 163.9)">10</text>
<text x="232.2" y="163.7" transform="rotate(-90 232.2 163.7)">11</text>
<text x="234.7" y="163.9" transform="rotate(-90 234.7 163.9)">12</text>
<text x="237.2" y="163.9" transform="rotate(-90 237.2 163.9)">13</text>
<text x="239.8" y="163.9" transform="rotate(-90 239.8 163.9)">14</text>
<text x="242.3" y="163.9" transform="rotate(-90 242.3 163.9)">15</text>
<text x="244.9" y="163.9" transform="rotate(-90 244.9 163.9)">16</text>
<text x="5.3" y="172.5">A0</text>
<text x="40.9" y="172.5">!A0</text>
<text x="45.9" y="172.5">A1</text>
<text x="81.5" y="172.5">!A1</text>
<text x="86.6" y="172.5">A2</text>
<text x="122.2" y="172.5">!A2</text>
<text x="138.9" y="169.6">12V</text>
<text x="21.6" y="177.7">NOT</text>
<text x="62.3" y="177.7">NOT</text>
<text x="102.9" y="177.7">NOT</text>
<text x="228.3" y="177.1" transform="rotate(-90 228.3 177.1)">AD8</text>
<text x="230.8" y="177.1" transform="rotate(-90 230.8 177.1)">AD9</text>
<text x="233.3" y="178.2" transform="rotate(-90 233.3 178.2)">AD10</text>
<text x="235.9" y="178.1" transform="rotate(-90 235.9 178.1)">AD11</text>
<text x="241" y="177.1" transform="rotate(-90 241 177.1)">PC4</text>
<text x="243.5" y="177.1" transform="rotate(-90 243.5 177.1)">PC5</text>
<text x="246" y="175.6" transform="rotate(-90 246 175.6)">5V</text>
</g>
</svg>
